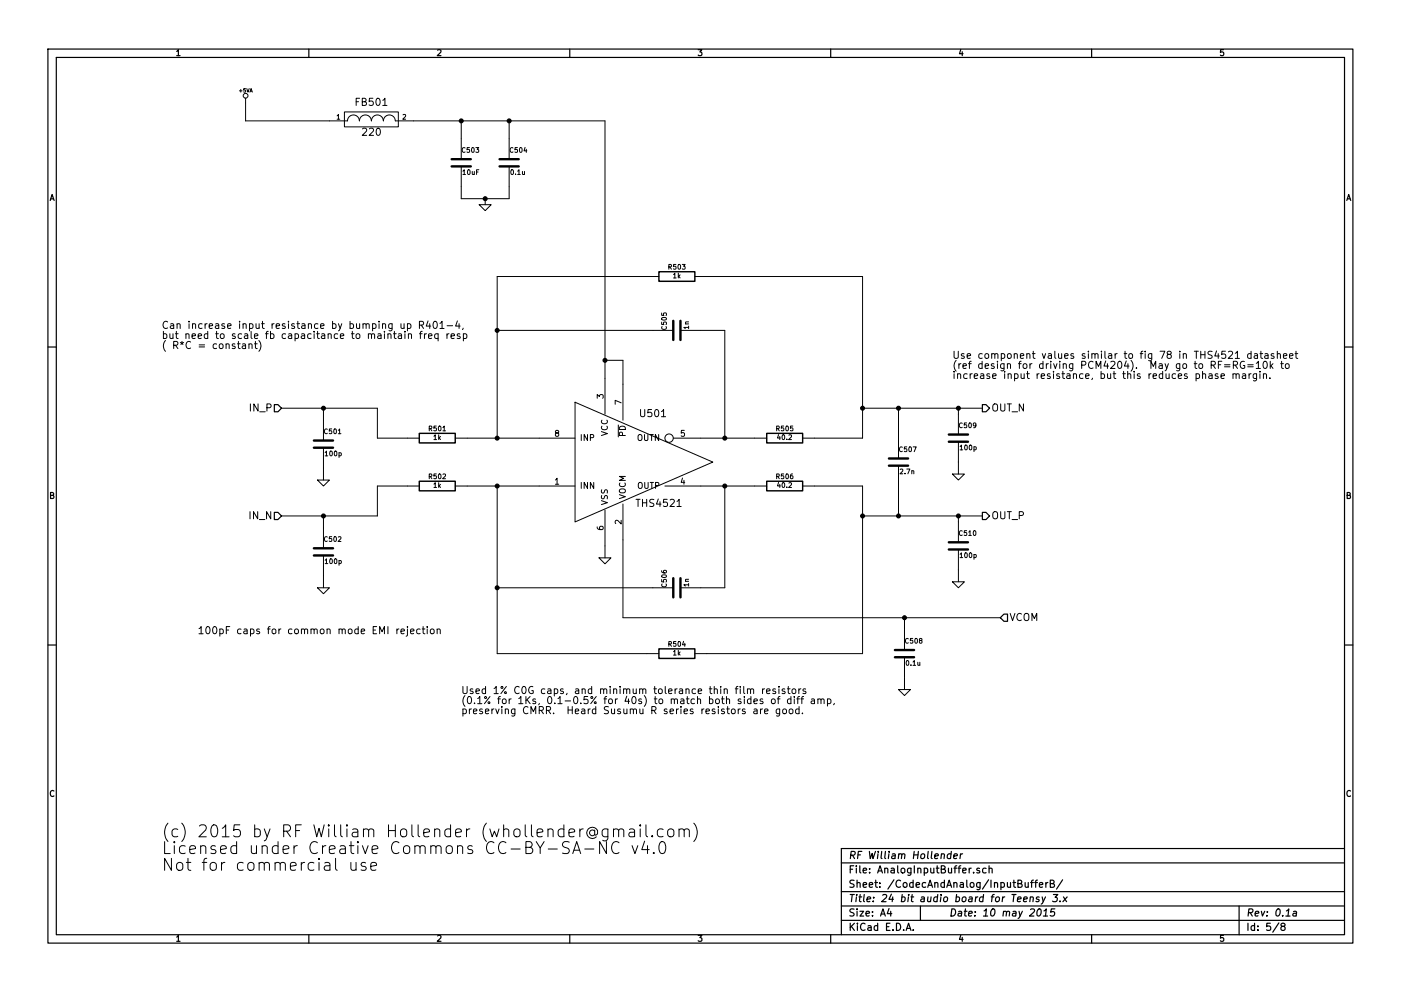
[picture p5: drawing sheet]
<svg xmlns="http://www.w3.org/2000/svg" width="297mm" height="210mm" viewBox="0 0 297 210" stroke-linecap="round" stroke-linejoin="round" font-family="sans-serif">
<g fill="none" stroke="#000" stroke-width=".25">
<path d="M10.2 10.4h276.6v189.7h-276.6zM11.9 12.2h273.2v186.1h-273.2zM65.5 10.4v1.8M120.8 10.4v1.8M176.1 10.4v1.8M231.4 10.4v1.8M10.2 73.6h1.7M285.1 73.6h1.7M58.2 85.8h.7l.8 .8-.8 .8h-.7zM208.3 85.8h.7l.8 .8-.8 .8h-.7zM58.2 108.7h.7l.8 .8-.8 .7h-.7zM208.3 108.7h.7l.8 .8-.8 .7h-.7z"/>
<path d="M10.2 136.8h1.7M212.9 130.3h.7v1.5h-.7l-.8-.7zM285.1 136.8h1.7M65.5 198.3v1.8M120.8 198.3v1.8M176.1 198.3v1.8M178.4 183.1h106.7M178.4 189.2h106.7M178.4 195.3h106.7M178.4 192.2h106.7M188.5 192.8l-.4 1h1M188.8 193.3v1.1"/>
<path d="M192.1 197.4l.5-1.5 .5 1.5M192.3 197h.7M193.6 197.3v.1M195.1 192.2v3.1M201.6 181.2l-.4-.1-.3 .4v.5l.2 .2 .4-.1M201.7 180.6l-.2 1.6M202.2 181.7l.8-.2-.1-.3h-.6l-.1 .8 .2 .2 .4-.1M203.7 181.1l-.2 1.1M204.1 181.1l-.5 .4M206.4 185.1v.1M207.7 184.3l-.4-.1-.2 .2 .1 .2 .5 .2v.3h-.6M209.1 184.3l-.5-.1-.3 .3 .1 .6 .2 .1 .5-.1"/>
<path d="M209.7 184.3h.1a.36 .36 0 0 1 .6 .1v.8M209.7 183.7v1.5M217 190.8l.8-.1-.1-.3h-.6l-.1 .7 .2 .2 .4-.1M217.3 187.2l.1 1 .4 .1 .2-.2M218 187.2v1.1M218.4 190.4l.3-.1 .3 .1v.9M218.5 190.3l-.2 1M218.5 187.2h.6M219.1 186.7l-.4 .3v1.3M219.4 187.2h.6M220 186.7l-.4 .3v1.3M220.1 193l.2-.2a.78 .78 0 0 1 .6 .7 .78 .78 0 0 1-.4 .7l-.4 .2-.2-.3v-.7z"/>
<path d="M220.3 190.4l-.3-.1-.3 .3 .6 .3v.2l-.2 .2-.5-.1M220.4 187.8l.7-.2-.1-.3-.4-.1-.2 .3v.7h.6M221 190.3l.2 1M221.2 194.4h.9M221.3 193.3l.5-.5-.1 1.6M221.7 190.3l-.7 1.4-.2 .1M221.7 187.2v1.1M222.2 187.2l-.5 .3M222.7 187.5l.6-.1 .2-.2-.1-.3-.7-.2v1.6h.6l.2-.2 .1-.3-.4-.3M223.3 189.8h1l-.6 .6h.4l.1 .3-.1 .3-.3 .3-.6-.1M223.6 192.8h-.7l-.1 .8 .2-.2 .5 .1 .1 .2-.1 .5-.3 .2-.5-.2M224.7 191.2v.1"/>
<path d="M225.3 186.7l-1.3 1.9M225.5 190.3l.6 1M226.3 190.3l-1 1M231.4 198.3v1.8M262.7 192.2v6.1M271.1 195.8l-1.3 2M271.9 196.5l-.3-.2 .1-.3 .2-.1 .4 .1 .2 .2-.1 .2-.7 .2-.1 .2 .1 .5 .2 .1h.3l.3-.3v-.3l-.3-.3M274.2 193.4h.6v1M274.9 193.7l-.7 .1-.1 .4 .2 .2 .5-.1M285.1 180h-106.7v18.3"/>
</g>
<g fill="none" stroke="#000" stroke-width=".21">
<path d="M52.1 20.8v4.8h21.6a1.27 1.27 0 0 1 1.2-1.2 1.27 1.27 0 0 1 1.3 1.2 1.27 1.27 0 0 1 1.3-1.2 1.27 1.27 0 0 1 1.2 1.2 1.27 1.27 0 0 1 1.3-1.2 1.27 1.27 0 0 1 1.3 1.2M73 23.7h11.5v3.2h-11.5zM81.3 25.6a1.26 1.26 0 0 1 1.3-1.2 1.26 1.26 0 0 1 1.2 1.2h44.5v62.3M97.8 35.3v6.9h10.1v-6.9M97.8 25.6v8.2M107.9 25.6v8.2M101.6 43.4h2.5l-1.2 1.3zM102.9 42.2v1.2M139.7 58.7h-34.3v34.3M147.3 58.7h35.6v34.3h-12.7M51.4 73h.6l.1 1M52.1 73.3l-.7 .2a.3 .3 0 0 0 .2 .5l.5-.1"/>
<path d="M52.8 73.1l.1-.1a.36 .36 0 0 1 .5 .2v.8M52.8 72.9v1.1M54.2 72.4v1.4l.3 .2M54.9 72.2a1.75 1.75 0 0 1 0 2.3M85 68.7l.1 .9 .3 .1 .3-.1M85.7 68.7v1M85.9 70.3v.2M85.9 70.8v1M86.4 68.8l.4-.1 .3 .3-.1 .6-.2 .1-.4-.1M86.4 68.7v1.5M86.6 71l.1-.1a.36 .36 0 0 1 .5 .1v.8M86.6 70.8v1"/>
<path d="M88.9 69l.8-.1 .1-.2-.1-.4-.2-.1h-.6v1.5M88.9 70.8h.6M89.3 69l.5 .7M89.5 70.3l-.4 .2v1.3M90 70.8v1M90.4 70.8l-.4 .3M90.8 68.1l-.4 1.1h.9M90.9 71.3l.7-.1-.1-.3-.4-.1-.2 .2v.7h.6M91.1 68.7v1M92 68.3l.2-.1a.81 .81 0 0 1 .5 .7 .81 .81 0 0 1-.5 .8l-.2-.1-.2-.5zM92.9 70.9l-.4-.1-.3 .3v.6l.3 .1 .4-.1M92.9 70.8v1.5"/>
<path d="M93.3 68.6l.4-.4v1.5M93.3 69.7h.9M94.8 70.8v1M94.8 69.1h1.2M95.2 70.8l-.4 .3M95.6 71.3l.8-.1-.1-.3-.4-.1-.3 .2 .1 .7h.6M97 68.1l-.4 1.1h1M97.3 68.7v1M97.5 70.9l-.3-.1-.3 .2 .1 .2 .5 .2v.3h-.6M98.2 69.6l-.2 .3M98.2 70.9l.5-.1 .3 .3-.1 .6-.2 .1-.5-.1M98.2 70.8v1.5"/>
<path d="M105.4 70.1h37.3M128.3 76.4h3.8v12.7M144.3 70.1h9.4v22.9M256.3 79.4h.6l.1 .9M257 79.7l-.7 .1a.3 .3 0 0 0 .2 .5l.5-.1M258.2 79.4l-.3-.1-.3 .2 .1 .2 .5 .2v.3h-.6M258.9 79.8l.7-.1-.1-.3-.4-.1-.2 .2 .1 .7h.5M259.6 77.8h1.2M260.5 74.7l.5-.2 .3 .4-.9 1.1h.9M261.4 79.4h.1a.36 .36 0 0 1 .6 .1v.8M261.4 79.3v1M261.5 77.5l.7-.1 .2-.2-.1-.4-.2-.1h-.6v1.5"/>
<path d="M261.9 77.5l.5 .7M261.9 74.9l.5-.4v1.5M261.9 76h.9M262.1 79.5a.35 .35 0 0 1 .3-.2 .35 .35 0 0 1 .3 .2v.8M263.4 79.4h.6l.1 .9M263.8 76.7a.7 .7 0 0 0-.9 .7 .7 .7 0 0 0 1 .6v-.5h-.3M264.1 79.7l-.7 .1a.3 .3 0 0 0 .2 .5l.5-.1M264.5 77.8h1.2M264.5 77.4h1.2M264.8 79.3v1M265.3 75.1l-.5-.1-.3 .3 .1 .6 .2 .1h.5M265.3 79.3l-.5 .3"/>
<path d="M265.3 74.5v1.5M266 75.1h.5l.1 .9M266.3 77.1l.5-.4v1.5M266.3 78.2h.9M266.4 79.3v1.2l-.3 .3-.3-.1M266.4 79.4l-.4-.1-.3 .3 .1 .6 .2 .1 .4-.1M266.6 75.4l-.6 .1a.3 .3 0 0 0 .1 .5h.5M267.1 78.8v.1M267.1 75h.6M267.1 79.3v1M267.3 74.5v1.3l.4 .2M267.9 79.4a.36 .36 0 0 1 .6 .1v.8"/>
<path d="M267.9 79.3v1M267.9 76.8l.3-.1a.81 .81 0 0 1 .5 .7 .81 .81 0 0 1-.5 .8l-.3-.2-.1-.4zM268.2 75.1h.6l.1 .9M268.9 75.4l-.7 .1a.3 .3 0 0 0 .2 .5h.5M269.3 76.7v1.5M269.5 77.6l.4 .6M269.9 77.2l-.6 .5M270.1 75.1l-.4-.1-.2 .3 .1 .2 .5 .1v.4h-.6M270.8 75.2l.1-.1a.36 .36 0 0 1 .6 .2v.7M270.8 74.5v1.5M271.5 77.2h.6M271.7 76.7v1.3l.4 .2"/>
<path d="M272.1 75.5l.7-.1v-.3l-.5-.1-.2 .3 .1 .7h.6M272.6 77.3l.2-.1 .5 .1v.7l-.3 .2-.4-.2zM273.4 75.5l.7-.1v-.3l-.5-.1-.2 .3 .1 .7h.6M274.6 75h.6M274.8 74.5v1.3l.4 .2M59.7 86.6h20.3v6.4h8.9M68.6 86.6v6.9M68.6 95v6.8M96.5 93h25.4M121.9 85.3l29.2 12.7-29.2 12.7zM142.7 93h19.9M182.9 86.6h25.4"/>
<path d="M190.5 86.6v10.7M190.5 98.8v10.7M203.2 86.6v5.6M203.2 93.7v6.9M269.2 80.2v.1M67.3 101.8h2.5l-1.2 1.3zM68.6 109.5v6.8M68.6 117.9v6.8M88.9 103.1h-8.9v6.4h-20.3M96.5 103.1h25.4M105.4 103.1v35.6h34.3M127 118.4h2.5l-1.2 1.2z"/>
<path d="M128.3 108.2v10.2M132.1 106.9v24.2h80M141 103.1h21.6M153.7 103.1v21.6h-9.4M170.2 103.1h12.7v35.6h-35.6M182.9 109.5h25.4M201.9 100.6h2.6l-1.3 1.2zM203.2 109.5v5.6M203.2 116.6v6.8M67.3 124.7h2.5l-1.2 1.3zM84.6 133.4l-.4 .4M85 134l.8-.2-.1-.3-.5-.1-.2 .3 .1 .7h.6"/>
<path d="M86.4 133.4v1.4l-.3 .2M86.4 132.9v.2M87 134l.8-.2-.1-.3-.4-.1-.3 .3 .1 .7h.6M89.1 133.5l-.5-.1-.3 .4 .1 .5 .2 .2 .5-.1M89.5 133.4h.6M89.7 132.9v1.4l.4 .2M90.6 132.9v.2M90.6 133.4v1.1M91.3 133.6l.2-.2 .5 .2v.7l-.3 .2-.4-.2zM92.7 133.6l.1-.1a.36 .36 0 0 1 .5 .2v.8M92.7 133.4v1.1M105.4 124.7h37.3"/>
<path d="M191.8 131.1v6.8M191.8 139.4v6.9M201.9 123.4h2.6l-1.3 1.3zM156.9 145.6v.2M156.9 146.1v1.1M157.7 145.6v1.4l.2 .2M158 150.5l-.4-.1-.2 .2 .1 .2 .5 .2v.4h-.6M158.5 146.3v-.1a.36 .36 0 0 1 .6 .2v.8M158.5 146.1v1.1M159.1 146.4a.35 .35 0 0 1 .4-.3 .35 .35 0 0 1 .3 .3v.8M159.2 148.4l-.4-.1-.3 .3v.6l.3 .1 .4-.1M159.2 147.8v1.5"/>
<path d="M159.8 148.8l.8-.1-.1-.3-.4-.1-.3 .2 .1 .7h.6M159.9 150.5h.6v.9M160.5 150.8l-.6 .1a.3 .3 0 0 0 .1 .5h.5M161.2 150.4v1M161.7 150.4l-.5 .3M161.7 146.1v1.1M161.7 148.4l-.3-.1-.3 .2 .1 .2 .5 .2v.3h-.6M162.1 146.1l-.4 .4M162.1 150.9l.7-.1v-.3l-.5-.1-.2 .2 .1 .8h.6M162.5 146.7l.8-.2-.1-.3-.4-.1-.3 .3 .1 .7h.6M163.6 148.4l.3-.1 .4 .1v.8l-.2 .1-.5-.1zM164.4 146.2l-.3-.1-.3 .3 .1 .2 .5 .1v.4h-.6"/>
<path d="M164.8 148.3h.6M165.2 145.6v.2M165.2 146.1v1.1M165.3 150.4v1.3l-.3 .2h-.4M165.3 150.5l-.4-.1-.3 .3v.6l.3 .1h.4M165.4 147.8l-.4 .2v1.3M166 150.6l.2-.2 .5 .2v.7l-.3 .1-.4-.1zM166.4 146.2l-.4-.1-.2 .3 .1 .2 .5 .1v.4h-.6M166.9 146.1h.6M167.1 145.6v1.4l.4 .2M167.4 150.6l.2-.2 .4 .2v.7l-.2 .1-.4-.1zM167.7 148.4l-.4-.1-.3 .3v.6l.3 .1 .4-.1"/>
<path d="M167.7 147.8v1.5M168 146.3l.2-.2 .5 .2v.7l-.3 .2-.4-.2zM168.4 147.8v.1M168.4 148.3v1M168.9 148.3h.6M169.4 146.1v1.1M169.4 150.5l-.4-.1-.3 .3 .1 .6 .2 .1h.4M169.4 149.9v1.5M169.5 147.8l-.4 .2v1.3M169.8 146.1l-.4 .4M169.8 148.3h.6M170.1 151.3v.1"/>
<path d="M170.4 147.8l-.4 .2v1.3M170.8 146.2l-.3-.1-.3 .3 .1 .2 .5 .1v.4h-.6M172 148.4h.6l.1 .9M172.7 148.7l-.7 .1a.3 .3 0 0 0 .2 .5l.5-.1M173.4 148.4h.1a.36 .36 0 0 1 .6 .1v.8M173.4 148.3v1M174.1 148.5a.35 .35 0 0 1 .3-.2 .35 .35 0 0 1 .3 .2v.8M175.4 148.4l.5-.1 .3 .3-.1 .6-.2 .1-.5-.1M175.4 148.3v1.5M176.9 149.2l-.2 .3M190.5 146.3h2.5l-1.2 1.3zM128.6 178.6v2.5l-1.5-2.5v2.5"/>
<path d="M128.9 175.9v2a.71 .71 0 0 1-1.1 .4M128.9 176l-.8-.1-.3 .2-.1 .2 .1 1a.85 .85 0 0 0 1.1 .1M130.1 176.1a.64 .64 0 0 1 1.1 .1v1.3M130.1 175.9v1.6M131.2 176.2l.1-.2a.62 .62 0 0 1 1 .2v1.3M131.2 178.8a.94 .94 0 0 0-1-.1 .94 .94 0 0 0-.5 .9 1.09 1.09 0 0 0 .3 1.2 1.09 1.09 0 0 0 1.1 .2l.1-.1M133.5 176l.2-.1 .7 .1 .1 .2v1.3M134 179.4l.6 1.7 .6-1.7M134.5 176.5l-.8 .1a.5 .5 0 0 0-.4 .5 .5 .5 0 0 0 .4 .4l.8-.1M135.7 175l-.1 .1 .1 .2 .2-.2-.2-.1v.3M135.7 175.9v1.6M136.7 178.5l-.6 1.8h1.5"/>
<path d="M137 175v2.2l.3 .3M137.3 179.4v1.7M138.3 177.3l.1 .1h-.2l.1-.1v.2M140.1 178.7a.59 .59 0 0 1 .9 .4 1.48 1.48 0 0 1-.5 2 .59 .59 0 0 1-.7-.5 1.99 1.99 0 0 1 .3-1.9zM140.6 176l-.7-.1-.4 .2-.1 .2 .1 1a.85 .85 0 0 0 1.1 .1M141.7 176.1a.69 .69 0 0 1 1.2 .2v.8a.68 .68 0 0 1-.7 .5 .68 .68 0 0 1-.6-.5zM144 176.1a.64 .64 0 0 1 1.1 .1v1.3M144 175.9v1.6M145.1 176.2l.1-.2a.62 .62 0 0 1 1 .2v1.3M147.1 174.6a2.9 2.9 0 0 1 0 3.9M74.4 183v1.3a.62 .62 0 0 0 1.1 .1M75.5 183v1.7"/>
<path d="M77.5 183.1l-.6-.1-.3 .3 .1 .4 .8 .2 .1 .3-.1 .4h-.9M78.6 183.8l1.2-.2-.1-.5-.7-.1-.4 .3 .1 1.3h1M121.4 181.1l.9-2.5 .8 2.5M121.7 180.4h1.2M124 180.1h1.9M138.6 180.9l.1 .1h-.2l.1-.1v.2"/>
<circle cx="52.1" cy="20.3" r=".51"/>
<circle cx="141.9" cy="93" r=".89"/>
</g>
<path d="M139.7 57.7h7.6v2h-7.6zM88.9 91.9h7.6v2.1h-7.6zM162.6 91.9h7.6v2.1h-7.6zM88.9 102.1h7.6v2h-7.6zM162.6 102.1h7.6v2h-7.6zM139.7 137.7h7.6v2h-7.6z" fill="none" stroke="#000" stroke-width=".3"/>
<g fill="none" stroke="#000" stroke-width=".51">
<path d="M95.8 35.3h4M95.8 33.8h4M105.9 35.3h4.1M105.9 33.8h4.1M142.7 68.1v4M144.3 68.1v4M66.5 95h4.1M66.5 93.5h4.1M188.5 98.8h4M188.5 97.3h4M201.2 93.7h4M201.2 92.2h4"/>
<path d="M66.5 117.9h4.1M66.5 116.3h4.1M201.2 116.6h4M201.2 115.1h4M142.7 122.7v4M144.3 122.7v4M189.7 139.4h4.1M189.7 137.9h4.1"/>
</g>
<g fill="#000" stroke="#000" stroke-width=".25">
<circle cx="97.8" cy="25.6" r=".41"/>
<circle cx="107.9" cy="25.6" r=".41"/>
<circle cx="102.9" cy="42.2" r=".41"/>
<circle cx="105.4" cy="70.1" r=".41"/>
<circle cx="128.3" cy="76.4" r=".41"/>
<circle cx="68.6" cy="86.6" r=".41"/>
<circle cx="105.4" cy="93" r=".41"/>
<circle cx="153.7" cy="93" r=".41"/>
<circle cx="182.9" cy="86.6" r=".41"/>
<circle cx="190.5" cy="86.6" r=".41"/>
<circle cx="203.2" cy="86.6" r=".41"/>
<circle cx="68.6" cy="109.5" r=".41"/>
<circle cx="105.4" cy="103.1" r=".41"/>
<circle cx="153.7" cy="103.1" r=".41"/>
<circle cx="182.9" cy="109.5" r=".41"/>
<circle cx="190.5" cy="109.5" r=".41"/>
<circle cx="203.2" cy="109.5" r=".41"/>
<circle cx="105.4" cy="124.7" r=".41"/>
<circle cx="191.8" cy="131.1" r=".41"/>
</g>
<g font-size="3.5">
<text x="34.3" y="177.8">(c) 2015 by RF William Hollender (whollender@gmail.com)</text>
<text x="34.3" y="181.4">Licensed under Creative Commons CC-BY-SA-NC v4.0</text>
<text x="34.3" y="184.9">Not for commercial use</text>
</g>
<g font-size="2.1">
<text x="75.6" y="22.5">FB501</text>
<text x="77" y="28.9">220</text>
<text x="34.3" y="69.8">Can increase input resistance by bumping up R401-4,</text>
<text x="34.3" y="72">but need to scale fb capacitance to maintain freq resp</text>
<text x="34.3" y="74.1">( R*C = constant)</text>
<text x="201.9" y="76.2">Use component values similar to fig 78 in THS4521 datasheet</text>
<text x="201.9" y="78.3">(ref design for driving PCM4204). May go to RF=RG=10k to</text>
<text x="201.9" y="80.5">increase input resistance, but this reduces phase margin.</text>
<text x="53" y="87.4">IN_P</text>
<text x="135.9" y="88.6">U501</text>
<text x="210.2" y="87.4">OUT_N</text>
<text x="135.2" y="107.6">THS4521</text>
<text x="52.9" y="110.2">IN_N</text>
<text x="210.2" y="110.2">OUT_P</text>
<text x="214" y="131.8">VCOM</text>
<text x="41.9" y="134.6">100pF caps for common mode EMI rejection</text>
<text x="97.8" y="147.3">Used 1% C0G caps, and minimum tolerance thin film resistors</text>
<text x="97.8" y="149.4">(0.1% for 1Ks, 0.1-0.5% for 40s) to match both sides of diff amp,</text>
<text x="97.8" y="151.6">preserving CMRR. Heard Susumu R series resistors are good.</text>
<text x="179.9" y="185.4">File: AnalogInputBuffer.sch</text>
<text x="179.9" y="182.3">RF William Hollender</text>
<text x="179.9" y="191.5">Title: 24 bit audio board for Teensy 3.x</text>
<text x="179.9" y="188.4">Sheet: /CodecAndAnalog/InputBufferB/</text>
<text x="179.9" y="197.6">KiCad E.D.A.</text>
<text x="179.9" y="194.5">Size: A4</text>
<text x="201.2" y="194.5">Date: 10 may 2015</text>
<text x="264.2" y="194.5">Rev: 0.1a</text>
<text x="264.2" y="197.6">Id: 5/8</text>
</g>
<g font-size="1.8">
<text x="37.3" y="11.9">1</text>
<text x="92.7" y="11.9">2</text>
<text x="148" y="11.9">3</text>
<text x="203.3" y="11.9">4</text>
<text x="258.6" y="11.9">5</text>
<text x="10.4" y="42.7">A</text>
<text x="285.3" y="42.7">A</text>
<text x="128" y="84.6" transform="rotate(-90 128 84.6)">3</text>
<text x="131.8" y="85.8" transform="rotate(-90 131.8 85.8)">7</text>
<text x="117.6" y="92.7">8</text>
<text x="122.9" y="93.6">INP</text>
<text x="128.9" y="92.6" transform="rotate(-90 128.9 92.6)">VCC</text>
<text x="132.7" y="92.6" transform="rotate(-90 132.7 92.6)">PD</text>
<text x="135" y="93.6">OUTN</text>
<text x="144.3" y="92.7">5</text>
<text x="10.4" y="105.9">B</text>
<text x="117.6" y="102.9">1</text>
<text x="122.9" y="103.8">INN</text>
<text x="128.9" y="107.2" transform="rotate(-90 128.9 107.2)">VSS</text>
<text x="132.7" y="105.9" transform="rotate(-90 132.7 105.9)">VOCM</text>
<text x="135.1" y="103.8">OUTP</text>
<text x="144.3" y="102.9">4</text>
<text x="285.3" y="105.9">B</text>
<text x="128" y="112.5" transform="rotate(-90 128 112.5)">6</text>
<text x="131.8" y="111.2" transform="rotate(-90 131.8 111.2)">2</text>
<text x="10.4" y="169.1">C</text>
<text x="285.3" y="169.1">C</text>
<text x="37.3" y="199.8">1</text>
<text x="92.7" y="199.8">2</text>
<text x="148" y="199.8">3</text>
<text x="203.3" y="199.8">4</text>
<text x="258.6" y="199.8">5</text>
</g>
<g font-size="1.4">
<text x="71.4" y="25.4">1</text>
<text x="85.3" y="25.4">2</text>
<text x="98.1" y="32.4">C503</text>
<text x="108.2" y="32.4">C504</text>
<text x="98.1" y="37.1">10uF</text>
<text x="108.4" y="37.1">0.1u</text>
<text x="141.8" y="57.2">R503</text>
<text x="142.7" y="59.1">1k</text>
<text x="141.4" y="69.8" transform="rotate(-90 141.4 69.8)">C505</text>
<text x="146.1" y="69.8" transform="rotate(-90 146.1 69.8)">1n</text>
<text x="68.9" y="92.1">C501</text>
<text x="91" y="91.5">R501</text>
<text x="91.9" y="93.4">1k</text>
<text x="164.7" y="91.5">R505</text>
<text x="164.9" y="93.4">40.2</text>
<text x="190.8" y="95.9">C507</text>
<text x="203.5" y="90.9">C509</text>
<text x="203.7" y="95.5">100p</text>
<text x="69" y="96.8">100p</text>
<text x="91" y="101.7">R502</text>
<text x="164.7" y="101.7">R506</text>
<text x="190.9" y="100.6">2.7n</text>
<text x="91.9" y="103.5">1k</text>
<text x="164.9" y="103.5">40.2</text>
<text x="203.5" y="113.7">C510</text>
<text x="68.9" y="115">C502</text>
<text x="69" y="119.7">100p</text>
<text x="203.7" y="118.4">100p</text>
<text x="141.4" y="124.4" transform="rotate(-90 141.4 124.4)">C506</text>
<text x="146.1" y="124.4" transform="rotate(-90 146.1 124.4)">1n</text>
<text x="141.8" y="137.2">R504</text>
<text x="192" y="136.6">C508</text>
<text x="142.7" y="139.1">1k</text>
<text x="192.2" y="141.3">0.1u</text>
</g>
<text font-size="1.1" x="50.7" y="19.6">+5VA</text>
</svg>
